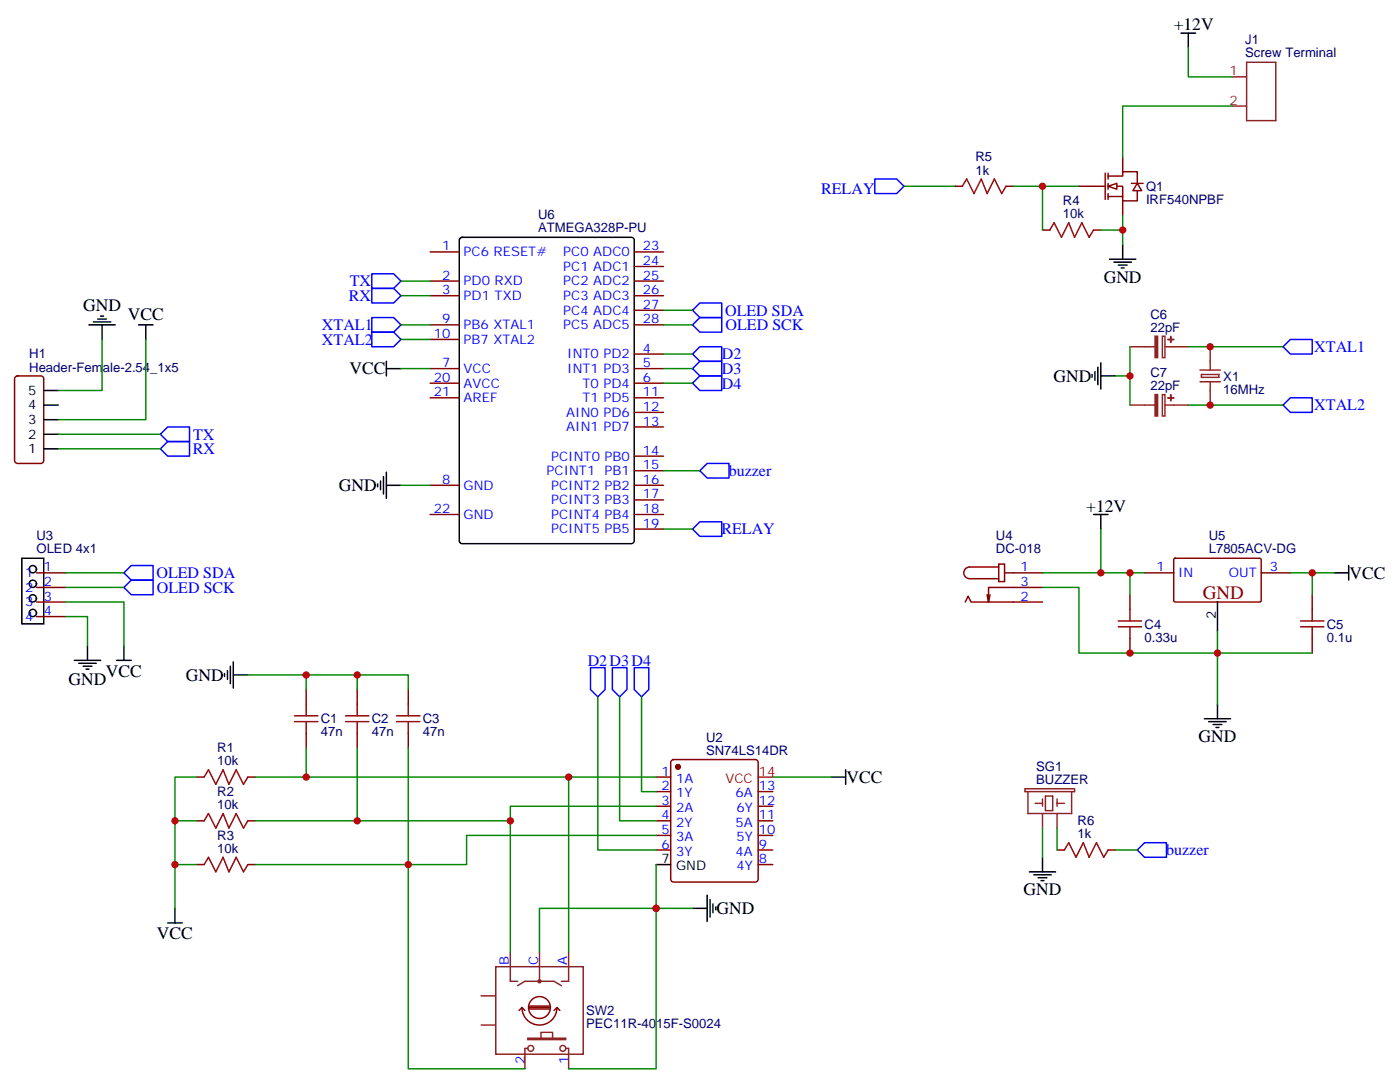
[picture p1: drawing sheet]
<svg xmlns="http://www.w3.org/2000/svg" width="339mm" height="262mm" viewBox="0 0 339 262" stroke-linecap="round" stroke-linejoin="round" font-family="sans-serif">
<g fill="none" stroke="#870000" stroke-width=".35">
<path d="M264.6 45h2.8M267.4 41.9v6.3M268.1 42.6h3.5v-1.1h3.6v2.8M268.1 45h3.5v3.6h3.6v-2.5M268.1 47.5h3.5M268.1 41.9v1.4M268.1 44.3v1.5M268.1 46.8v1.4M273.8 44.3h2.8M8.8 138.5h7.1M8.8 142.1h7.1M8.8 145.6h7.1"/>
<path d="M8.8 149.1h7.1M74.1 166.8v3.5M74.1 177.3v3.6M86.4 166.8v3.5M86.4 177.3v3.6M98.8 166.8v3.5M98.8 177.3v3.6M47.6 187.9h1.8M47.6 198.5h1.8M60 187.9h1.7M60 198.5h1.7M158.7 187.9h3.6"/>
<path d="M158.7 191.5h3.6M158.7 195h3.6M158.7 198.5h3.6M162.5 183.9l.5-.2h19.7a.71 .71 0 0 1 .7 .7v28.2a.76 .76 0 0 1-.7 .7h-19.7a.76 .76 0 0 1-.7-.7v-28.2zM183.4 191.5h3.6M183.4 195h3.6M183.4 198.5h3.6M47.6 209.1h1.8M60 209.1h1.7M158.7 202h3.6M158.7 205.6h3.6M183.4 202h3.6"/>
<path d="M183.4 205.6h3.6M183.4 209.1h3.6"/>
</g>
<circle cx="164" cy="185.5" r=".53" fill="#870000" stroke="#870000" stroke-width=".35"/>
<g fill="none" stroke="#000" stroke-width=".35">
<path d="M5.3 135h5.3v15.9h-5.3zM158.7 209.1h3.6"/>
<circle cx="7.9" cy="137.7" r=".88"/>
<circle cx="7.9" cy="141.2" r=".88"/>
<circle cx="7.9" cy="148.2" r=".88"/>
<circle cx="7.9" cy="144.7" r=".88"/>
</g>
<path d="M183.4 187.9h3.6" fill="none" stroke="#f00" stroke-width=".35"/>
<g fill="none" stroke="#a10000" stroke-width=".35">
<path d="M71.3 174.5h5.6M71.3 173.1h5.6M74.1 170.3v2.8M74.1 174.5v2.8M83.6 174.5h5.7M83.6 173.1h5.7M86.4 170.3v2.8M86.4 174.5v2.8M96 174.5h5.6M96 173.1h5.6M98.8 170.3v2.8M98.8 174.5v2.8"/>
<path d="M49.4 187.9l1-1.7 1.8 3.5 1.8-3.5 1.4 3.5 1.7-3.5 1.8 3.5 1.1-1.8M49.4 198.5l1-1.8 1.8 3.6 1.8-3.6 1.4 3.6 1.7-3.6 1.8 3.6 1.1-1.8M49.4 209.1l1-1.8 1.8 3.6 1.8-3.6 1.4 3.6 1.7-3.6 1.8 3.6 1.1-1.8"/>
</g>
<g fill="#fff" stroke="#870000" stroke-width=".35">
<path d="M268.1 45l2.1-.7v1.5z"/>
<path d="M275.2 44.3l1 1.8h-2.1z"/>
</g>
<g fill="none" stroke="#870000" stroke-width=".35">
<path d="M271.6 38v3.5M231.1 45h1.7M243.4 45h1.8M252.2 55.6h1.8M261.1 45h3.5M264.6 55.6h1.7M271.6 48.6v3.5M104.1 60.9h7M104.1 68h7M104.1 71.5h7M104.1 78.6h7M153.5 60.9h7"/>
<path d="M153.5 68h7M153.5 71.5h7M153.5 78.6h7M153.5 64.5h7M153.5 75h7M3.8 91.1l.4-.2h5.7a.71 .71 0 0 1 .7 .7v19.8a.76 .76 0 0 1-.7 .7h-5.7a.76 .76 0 0 1-.7-.7v-19.8zM104.1 89.1h7M104.1 92.7h7M104.1 82.1h7M104.1 96.2h7M153.5 85.6h7M153.5 89.1h7"/>
<path d="M153.5 92.7h7M153.5 96.2h7M153.5 99.7h7M104.1 117.4h7M153.5 117.4h7M153.5 103.3h7M153.5 110.3h7M153.5 113.8h7M104.1 124.4h7M153.5 120.9h7M153.5 124.4h7M153.5 128h7"/>
<path d="M241.7 136.4h1.4v4.3h-1.4zM241.7 137.1h-7.1a1.41 1.41 0 0 0-1.4 1.4 1.41 1.41 0 0 0 1.4 1.4h7.1M243.1 138.5h9.1M276.9 138.5h7.1M284 135.2l.3-.2 20.7 .1 .2 .3-.1 10-.3 .2-20.6-.1-.2-.3zM305.2 138.5h7M233.5 145.6l.7-1.4 .7 1.4h17.3M239.5 143.8l-.3 1.8M252.2 142.1h-13v3.5l-.4-1.8M273.4 143.8v3.6M273.4 154.4v3.5M317.5 143.8v3.6"/>
<path d="M317.5 154.4v3.5M255.8 205.6h1.7M268.1 205.6h1.8"/>
</g>
<path d="M232.8 45l1.1-1.7 1.8 3.5 1.7-3.5 1.4 3.5 1.8-3.5 1.8 3.5 1-1.8M254 55.6l1.1-1.7 1.7 3.5 1.8-3.5 1.4 3.5 1.8-3.5 1.7 3.5 1.1-1.8M270.6 151.6h5.6M270.6 150.2h5.6M273.4 147.4v2.8M273.4 151.6v2.8M314.7 151.6h5.6M314.7 150.2h5.6M317.5 147.4v2.8M317.5 151.6v2.8M257.5 205.6l1.1-1.8 1.7 3.5 1.8-3.5 1.4 3.5 1.8-3.5 1.8 3.5 1-1.7" fill="none" stroke="#a10000" stroke-width=".35"/>
<g fill="none" stroke="#8c2424" stroke-width=".35">
<path d="M298.1 18.6h3.5M301.6 15.1h7.1v14.1h-7.1zM298.1 25.6h3.5M273.4 83.9h6M273.4 98h6M281.2 81.3h.7v5.2h-.7zM281.2 95.4h.7v5.2h-.7zM281.9 83.9h5.6M281.9 98h5.6M290.3 89.5h5M290.3 92.3h5M290.7 90.6h4.2v.7h-4.2z"/>
<path d="M292.8 83.9v5.6M292.8 92.3v5.7M248 190.7h12v.8h-12zM248.7 191.5v5.2h10.6v-5.2M250.5 194.3h1.7M252.2 193.2v1.8M252.2 196.7v3.6M252.9 192.5h1.8v3.5h-1.8zM255.8 194.3h1.7M255.8 193.2v1.8M255.8 196.7v3.6M119.9 233.8h21.2v21.2h-21.2z"/>
<path d="M123.5 230.3v7h1.7M125.2 238.4l1.8-1.1h7.1l1.7 1.1M130.5 230.3v7M137.6 230.3v7h-1.8M116.4 240.8h3.5M116.4 247.9h3.5M127.7 251.1h9.2v.3h-9.2zM127.7 253.5h-.7v5M130.9 251.1v-1.4h2.8v1.4M136.9 253.5h.7v5"/>
<circle cx="130.5" cy="237.3" r=".35"/>
<circle cx="128.4" cy="253.5" r=".71"/>
<circle cx="136.2" cy="253.5" r=".71"/>
</g>
<g fill="#8c2424" stroke="#8c2424" stroke-width=".35">
<path d="M279.5 81.3h.6v5.2h-.6z"/>
<path d="M283.2 81.4l.1 1.4z"/>
<path d="M282.6 82.1h1.4z"/>
<path d="M279.5 95.4h.6v5.2h-.6z"/>
<path d="M283.2 95.5l.1 1.4z"/>
<path d="M282.6 96.2h1.4z"/>
</g>
<g fill="none" stroke="#000" stroke-width=".35">
<path d="M285.8 8h3.5M287.5 8v3.5M111.4 57.6l.4-.2h41a.71 .71 0 0 1 .7 .7v72.7a.76 .76 0 0 1-.7 .7h-41a.76 .76 0 0 1-.7-.7v-72.7zM271.6 59.2v3.5M21.5 78.6h6.4M22.6 77.9h4.2M23.6 77.2h2.2M24.3 76.4h.7M24.7 78.6v3.5M33.5 78.6h3.5M35.3 78.6v3.5M268.5 62.7h6.3"/>
<path d="M269.5 63.4h4.3M270.6 64.1h2.1M271.3 64.8h.7M10.6 98h3.5M10.6 94.4h3.5M93.5 89.1h3.5M93.5 87.4v3.5M264.2 90.6v.7M264.9 89.9v2.1M265.6 88.8v4.2M266.3 87.7v6.4M266.3 90.9h3.6"/>
<path d="M10.6 108.5h3.5M10.6 105h3.5M10.6 101.5h3.5M91.4 117v.7M92.1 116.3v2.1M92.8 115.3v4.2M93.5 114.2v6.3M93.5 117.4h3.5M264.6 124.4h3.5M266.3 124.4v3.6M322.8 138.5h3.5M326.3 136.8v3.5"/>
<path d="M18 159.7h6.3M21.2 156.2v3.5M28.2 159.7h3.5M30 156.2v3.5M294.6 145.6v7M19 160.4h4.3M20.1 161.1h2.1M20.8 161.8h.7M54.3 162.9v.7M55 162.2v2.1M55.7 161.1v4.2M56.4 163.2h3.6"/>
<path d="M56.4 160.1v6.3M291.4 173.8h6.3M292.5 174.5h4.2M293.5 175.2h2.1M294.2 175.9h.7M294.6 170.3v3.5M201.1 187.9h3.5M204.6 186.2v3.5M42.3 219.7v3.5M167.6 219.7h3.5M171.1 216.5v6.3M171.8 217.6v4.2"/>
<path d="M172.5 218.6v2.1M173.2 219.3v.7M249.1 210.9h6.3M250.1 211.6h4.3M251.2 212.3h2.1M251.9 213h.7M252.2 207.3v3.6M40.6 223.2h3.5"/>
</g>
<path d="M126.3 243.7a4.2 4.2 0 0 0 4.2 4.2 4.2 4.2 0 0 0 4.3-4.2M126.3 243.7l-.7 .7M126.3 243.7l.7 .7M128.1 243.3h4.9M128.1 243.7h4.9M128.1 244h4.9M130.4 246.3a2.65 2.65 0 0 1-2.2-3.9 2.65 2.65 0 0 1 4.4-.4 2.65 2.65 0 0 1-1.5 4.2l-.6 .1M134.8 243.7l-.7 .7M134.8 243.7l.7 .7" fill="none" stroke="#850000" stroke-width=".35"/>
<g fill="none" stroke="#00f" stroke-width=".35">
<path d="M211.7 43.3h5.3l1.7 1.7-1.7 1.8h-5.3zM90 66.2h5.2l1.8 1.8-1.8 1.7h-5.2zM90 69.7h5.2l1.8 1.8-1.8 1.8h-5.2zM90 76.8h5.2l1.8 1.8-1.8 1.7h-5.2zM167.6 75l1.7-1.7h5.3v3.5h-5.3zM167.6 78.6l1.7-1.8h5.3v3.5h-5.3zM90 80.3h5.2l1.8 1.8-1.8 1.8h-5.2zM167.6 85.6l1.7-1.7h5.3v3.5h-5.3zM167.6 89.1l1.7-1.7h5.3v3.5h-5.3zM167.6 92.7l1.7-1.8h5.3v3.5h-5.3zM310.4 83.9l1.8-1.8h5.3v3.5h-5.3zM310.4 98l1.8-1.8h5.3v3.5h-5.3z"/>
<path d="M38.8 105l1.8-1.7h5.3v3.5h-5.3zM38.8 108.5l1.8-1.7h5.3v3.5h-5.3zM169.3 113.8l1.8-1.7h5.3v3.5h-5.3zM30 138.5l1.7-1.7h5.3v3.5h-5.3zM167.6 128l1.7-1.8h5.3v3.5h-5.3zM30 142.1l1.7-1.8h5.3v3.5h-5.3zM142.9 161.5h3.5v5.3l-1.8 1.7-1.7-1.7zM148.2 161.5h3.5v5.3l-1.8 1.7-1.7-1.7zM153.5 161.5h3.5v5.3l-1.8 1.7-1.7-1.7zM275.2 205.6l1.7-1.8h5.3v3.5h-5.3z"/>
</g>
<g fill="none" stroke="#008700" stroke-width=".35">
<path d="M287.5 11.5v7.1h10.6M298.1 25.6h-26.5v12.4M218.7 45h12.4M245.2 45h15.9M252.2 45v10.6M266.3 55.6h5.3M271.6 52.1v7.1M97 68h7.1M97 71.5h7.1M97 78.6h7.1M160.5 78.6h7.1M160.5 75h7.1"/>
<path d="M24.7 82.1v12.3h-10.6M35.3 82.1v19.4h-21.2M97 82.1h7.1M97 89.1h7.1M160.5 85.6h7.1M160.5 89.1h7.1M160.5 92.7h7.1M273.4 83.9v7h-3.5M273.4 90.9v7.1M287.5 98h22.9M287.5 83.9h22.9M14.1 105h24.7"/>
<path d="M14.1 108.5h24.7M97 117.4h7.1M160.5 113.8h8.8M15.9 138.5h14.1M160.5 128h7.1M252.2 138.5h24.7M266.3 128v10.5M273.4 138.5v5.3M312.2 138.5h10.6M317.5 138.5v5.3M15.9 149.1h5.3v7.1M15.9 145.6h14.1v10.6"/>
<path d="M15.9 142.1h14.1M252.2 142.1h8.9v15.8h56.4M294.6 152.6v17.7M60 163.2h14.1v3.6M74.1 163.2h12.3v3.6M86.4 163.2h12.4v3.6M144.6 168.5v37.1h14.1M149.9 168.5v30h8.8M155.2 168.5v23h3.5M47.6 198.5h-5.3v10.6M47.6 187.9h-5.3v10.6M61.7 187.9h97"/>
<path d="M61.7 198.5h61.8v31.8M74.1 180.9v7M86.4 180.9v17.6M98.8 180.9v77.6h28.2M137.6 187.9v42.4M158.7 195h-35.2v3.5M187 187.9h14.1M47.6 209.1h-5.3v10.6M158.7 202h-45.8v7.1h-51.2M158.7 209.1v10.6h8.9M252.2 200.3v7M255.8 200.3v5.3"/>
<path d="M269.9 205.6h5.3M130.5 230.3v-10.6h28.2v38.8h-21.1"/>
</g>
<g fill="#c00">
<circle cx="158.8" cy="219.7" r=".88"/>
<circle cx="273.4" cy="157.9" r=".88"/>
<circle cx="273.4" cy="90.9" r=".88"/>
<circle cx="252.2" cy="45" r=".88"/>
<circle cx="317.5" cy="138.5" r=".88"/>
<circle cx="294.6" cy="157.9" r=".88"/>
<circle cx="42.3" cy="209.1" r=".88"/>
<circle cx="74.1" cy="163.2" r=".88"/>
<circle cx="86.4" cy="198.5" r=".88"/>
<circle cx="74.1" cy="187.9" r=".88"/>
<circle cx="98.8" cy="209.1" r=".88"/>
<circle cx="86.4" cy="163.2" r=".88"/>
<circle cx="42.3" cy="198.5" r=".88"/>
<circle cx="273.4" cy="138.5" r=".88"/>
<circle cx="271.6" cy="55.6" r=".88"/>
<circle cx="266.3" cy="138.5" r=".88"/>
<circle cx="292.8" cy="83.9" r=".88"/>
<circle cx="292.8" cy="98" r=".88"/>
<circle cx="137.6" cy="187.9" r=".88"/>
<circle cx="123.5" cy="198.5" r=".88"/>
</g>
<text font-size="4.6" fill="#800" x="291" y="144.9">GND</text>
<g font-size="4.2">
<text x="284" y="7.3">+12V</text>
<text x="267.1" y="68.3">GND</text>
<text x="20.1" y="75.3">GND</text>
<text x="30.9" y="77.4">VCC</text>
<text x="84.6" y="90.5">VCC</text>
<text x="254.9" y="92.3">GND</text>
<text x="82" y="118.8">GND</text>
<text x="262.8" y="123.7">+12V</text>
<text x="326.5" y="139.9">VCC</text>
<text x="16.6" y="165.8">GND</text>
<text x="25.6" y="163.6">VCC</text>
<text x="45" y="164.6">GND</text>
<text x="290" y="179.5">GND</text>
<text x="204.8" y="189.3">VCC</text>
<text x="173.4" y="221.1">GND</text>
<text x="247.6" y="216.5">GND</text>
<text x="38" y="227.1">VCC</text>
</g>
<g font-size="3.9" fill="#00f">
<text x="198.7" y="46.8">RELAY</text>
<text x="84.6" y="69.2">TX</text>
<text x="84.4" y="72.8">RX</text>
<text x="175.4" y="76.3">OLED SDA</text>
<text x="77.9" y="79.8">XTAL1</text>
<text x="77.9" y="83.4">XTAL2</text>
<text x="175.6" y="79.9">OLED SCK</text>
<text x="174.7" y="86.9">D2</text>
<text x="318" y="85.1">XTAL1</text>
<text x="174.7" y="90.4">D3</text>
<text x="174.7" y="94">D4</text>
<text x="318" y="99.3">XTAL2</text>
<text x="46.7" y="106.3">TX</text>
<text x="46.6" y="109.8">RX</text>
<text x="176.3" y="115.1">buzzer</text>
<text x="174.5" y="129.2">RELAY</text>
<text x="37.9" y="139.8">OLED SDA</text>
<text x="38" y="143.4">OLED SCK</text>
<text x="142.2" y="161">D2D3D4</text>
<text x="282.1" y="206.8">buzzer</text>
</g>
<g font-size="3.2" fill="#000080">
<text x="301.3" y="10.7">J1</text>
<text x="301.3" y="13.8">Screw Terminal</text>
<text x="236" y="39.1">R5</text>
<text x="236" y="42.2">1k</text>
<text x="277.3" y="46.2">Q1</text>
<text x="130.2" y="52.9">U6</text>
<text x="257.2" y="52.8">10k</text>
<text x="257.2" y="49.6">R4</text>
<text x="277.3" y="49.4">IRF540NPBF</text>
<text x="130.2" y="56.1">ATMEGA328P-PU</text>
<text x="278.4" y="77.1">C6</text>
<text x="278.4" y="80.3">22pF</text>
<text x="7.1" y="89.9">Header-Female-2.54_1x5</text>
<text x="7.1" y="86.7">H1</text>
<text x="278.4" y="94.4">22pF</text>
<text x="278.4" y="91.2">C7</text>
<text x="296" y="95.2">16MHz</text>
<text x="296" y="92">X1</text>
<text x="8.8" y="130.7">U3</text>
<text x="241" y="130.7">U4</text>
<text x="292.5" y="130.7">U5</text>
<text x="8.8" y="133.8">OLED 4x1</text>
<text x="241" y="133.8">DC-018</text>
<text x="292.5" y="133.8">L7805ACV-DG</text>
<text x="276.9" y="155.2">0.33u</text>
<text x="276.9" y="152">C4</text>
<text x="321" y="155.2">0.1u</text>
<text x="321" y="152">C5</text>
<text x="77.6" y="178.1">47n</text>
<text x="77.6" y="174.9">C1</text>
<text x="90" y="178.1">47n</text>
<text x="90" y="174.9">C2</text>
<text x="102.3" y="178.1">47n</text>
<text x="102.3" y="174.9">C3</text>
<text x="170.8" y="179.4">U2</text>
<text x="52.6" y="185.1">10k</text>
<text x="52.6" y="181.9">R1</text>
<text x="170.8" y="182.6">SN74LS14DR</text>
<text x="250.7" y="189.7">BUZZER</text>
<text x="250.7" y="186.5">SG1</text>
<text x="52.6" y="195.7">10k</text>
<text x="52.6" y="192.5">R2</text>
<text x="52.6" y="203.1">R3</text>
<text x="260.7" y="202.7">1k</text>
<text x="260.7" y="199.5">R6</text>
<text x="52.6" y="206.3">10k</text>
<text x="141.8" y="245.5">SW2</text>
<text x="141.8" y="248.7">PEC11R-4015F-S0024</text>
</g>
<g font-size="3.2" fill="#8d2323">
<text x="297.5" y="18.2">1</text>
<text x="297.5" y="25.3">2</text>
</g>
<g font-size="3.2" fill="#00f">
<text x="107" y="60.6">1</text>
<text x="112.2" y="62">PC6 RESET#</text>
<text x="136.3" y="62">PC0 ADC0</text>
<text x="136.3" y="65.5">PC1 ADC1</text>
<text x="155.6" y="60.6">23</text>
<text x="155.6" y="64.1">24</text>
<text x="107" y="67.6">2</text>
<text x="107" y="71.2">3</text>
<text x="112.2" y="69">PD0 RXD</text>
<text x="136.3" y="69">PC2 ADC2</text>
<text x="155.6" y="67.6">25</text>
<text x="155.6" y="71.2">26</text>
<text x="112.2" y="72.6">PD1 TXD</text>
<text x="136.3" y="72.6">PC3 ADC3</text>
<text x="136.3" y="76.1">PC4 ADC4</text>
<text x="155.6" y="74.7">27</text>
<text x="105" y="81.7">10</text>
<text x="107" y="78.2">9</text>
<text x="112.2" y="79.6">PB6 XTAL1</text>
<text x="112.2" y="83.1">PB7 XTAL2</text>
<text x="136.3" y="79.6">PC5 ADC5</text>
<text x="155.6" y="78.2">28</text>
<text x="107" y="88.8">7</text>
<text x="137.2" y="86.7">INT0 PD2</text>
<text x="155.6" y="85.3">4</text>
<text x="155.6" y="88.8">5</text>
<text x="105" y="92.3">20</text>
<text x="105" y="95.8">21</text>
<text x="112.2" y="90.2">VCC</text>
<text x="112.2" y="93.7">AVCC</text>
<text x="137.2" y="90.2">INT1 PD3</text>
<text x="140.9" y="93.7">T0 PD4</text>
<text x="155.6" y="92.3">6</text>
<text x="155.6" y="95.8">11</text>
<text x="112.2" y="97.3">AREF</text>
<text x="137" y="100.8">AIN0 PD6</text>
<text x="140.9" y="97.3">T1 PD5</text>
<text x="155.6" y="99.4">12</text>
<text x="137" y="104.3">AIN1 PD7</text>
<text x="155.6" y="102.9">13</text>
<text x="133.4" y="111.4">PCINT0 PB0</text>
<text x="155.6" y="110">14</text>
<text x="155.6" y="113.5">15</text>
<text x="107" y="117">8</text>
<text x="112.2" y="118.4">GND</text>
<text x="132.3" y="114.9">PCINT1</text>
<text x="133.4" y="118.4">PCINT2 PB2</text>
<text x="146.3" y="114.9">PB1</text>
<text x="155.6" y="117">16</text>
<text x="105" y="124.1">22</text>
<text x="112.2" y="125.5">GND</text>
<text x="133.4" y="122">PCINT3 PB3</text>
<text x="133.4" y="125.5">PCINT4 PB4</text>
<text x="155.6" y="120.5">17</text>
<text x="155.6" y="124.1">18</text>
<text x="133.4" y="129">PCINT5 PB5</text>
<text x="155.6" y="127.6">19</text>
<text x="6.1" y="139.6">1</text>
<text x="6.1" y="143.1">2</text>
<text x="10.6" y="138.2">1</text>
<text x="10.6" y="141.7">2</text>
<text x="246.9" y="138.2">1</text>
<text x="246.9" y="141.7">3</text>
<text x="279.9" y="138.2">1</text>
<text x="285" y="139.6">IN</text>
<text x="297.3" y="139.6">OUT</text>
<text x="307.3" y="138.2">3</text>
<text x="6.1" y="146.6">3</text>
<text x="10.6" y="145.2">3</text>
<text x="10.6" y="148.8">4</text>
<text x="246.9" y="145.2">2</text>
<text x="6.1" y="150.2">4</text>
<text x="160.1" y="187.6">1</text>
<text x="160.1" y="191.1">2</text>
<text x="163.6" y="189.3">1A</text>
<text x="183.6" y="191.1">13</text>
<text x="160.1" y="194.6">3</text>
<text x="163.6" y="192.9">1Y</text>
<text x="163.6" y="196.4">2A</text>
<text x="178" y="192.9">6A</text>
<text x="178.2" y="196.4">6Y</text>
<text x="183.6" y="194.6">12</text>
<text x="160.1" y="198.2">4</text>
<text x="160.1" y="201.7">5</text>
<text x="163.6" y="199.9">2Y</text>
<text x="163.6" y="203.4">3A</text>
<text x="178" y="199.9">5A</text>
<text x="178.2" y="203.4">5Y</text>
<text x="183.6" y="201.7">10</text>
<text x="183.6" y="198.2">11</text>
<text x="160.1" y="205.2">6</text>
<text x="163.6" y="207">3Y</text>
<text x="178" y="207">4A</text>
<text x="183.6" y="208.7">8</text>
<text x="183.6" y="205.2">9</text>
<text x="178.2" y="210.5">4Y</text>
<text x="123.1" y="233.4" transform="rotate(-90 123.1 233.4)">B</text>
<text x="130.2" y="233.4" transform="rotate(-90 130.2 233.4)">C</text>
<text x="137.2" y="233.4" transform="rotate(-90 137.2 233.4)">A</text>
<text x="127" y="257.3" transform="rotate(-90 127 257.3)">2</text>
<text x="137.6" y="257.3" transform="rotate(-90 137.6 257.3)">1</text>
</g>
<g font-size="3.2">
<text x="6.8" y="95.5">5</text>
<text x="6.8" y="99">4</text>
<text x="6.8" y="106.1">2</text>
<text x="6.8" y="102.6">3</text>
<text x="6.8" y="109.6">1</text>
<text x="294.2" y="149.7" transform="rotate(-90 294.2 149.7)">2</text>
<text x="160.1" y="208.7">7</text>
<text x="163.6" y="210.5">GND</text>
</g>
<g font-size="3.2" fill="#f00">
<text x="175.5" y="189.3">VCC</text>
<text x="183.6" y="187.6">14</text>
</g>
</svg>
